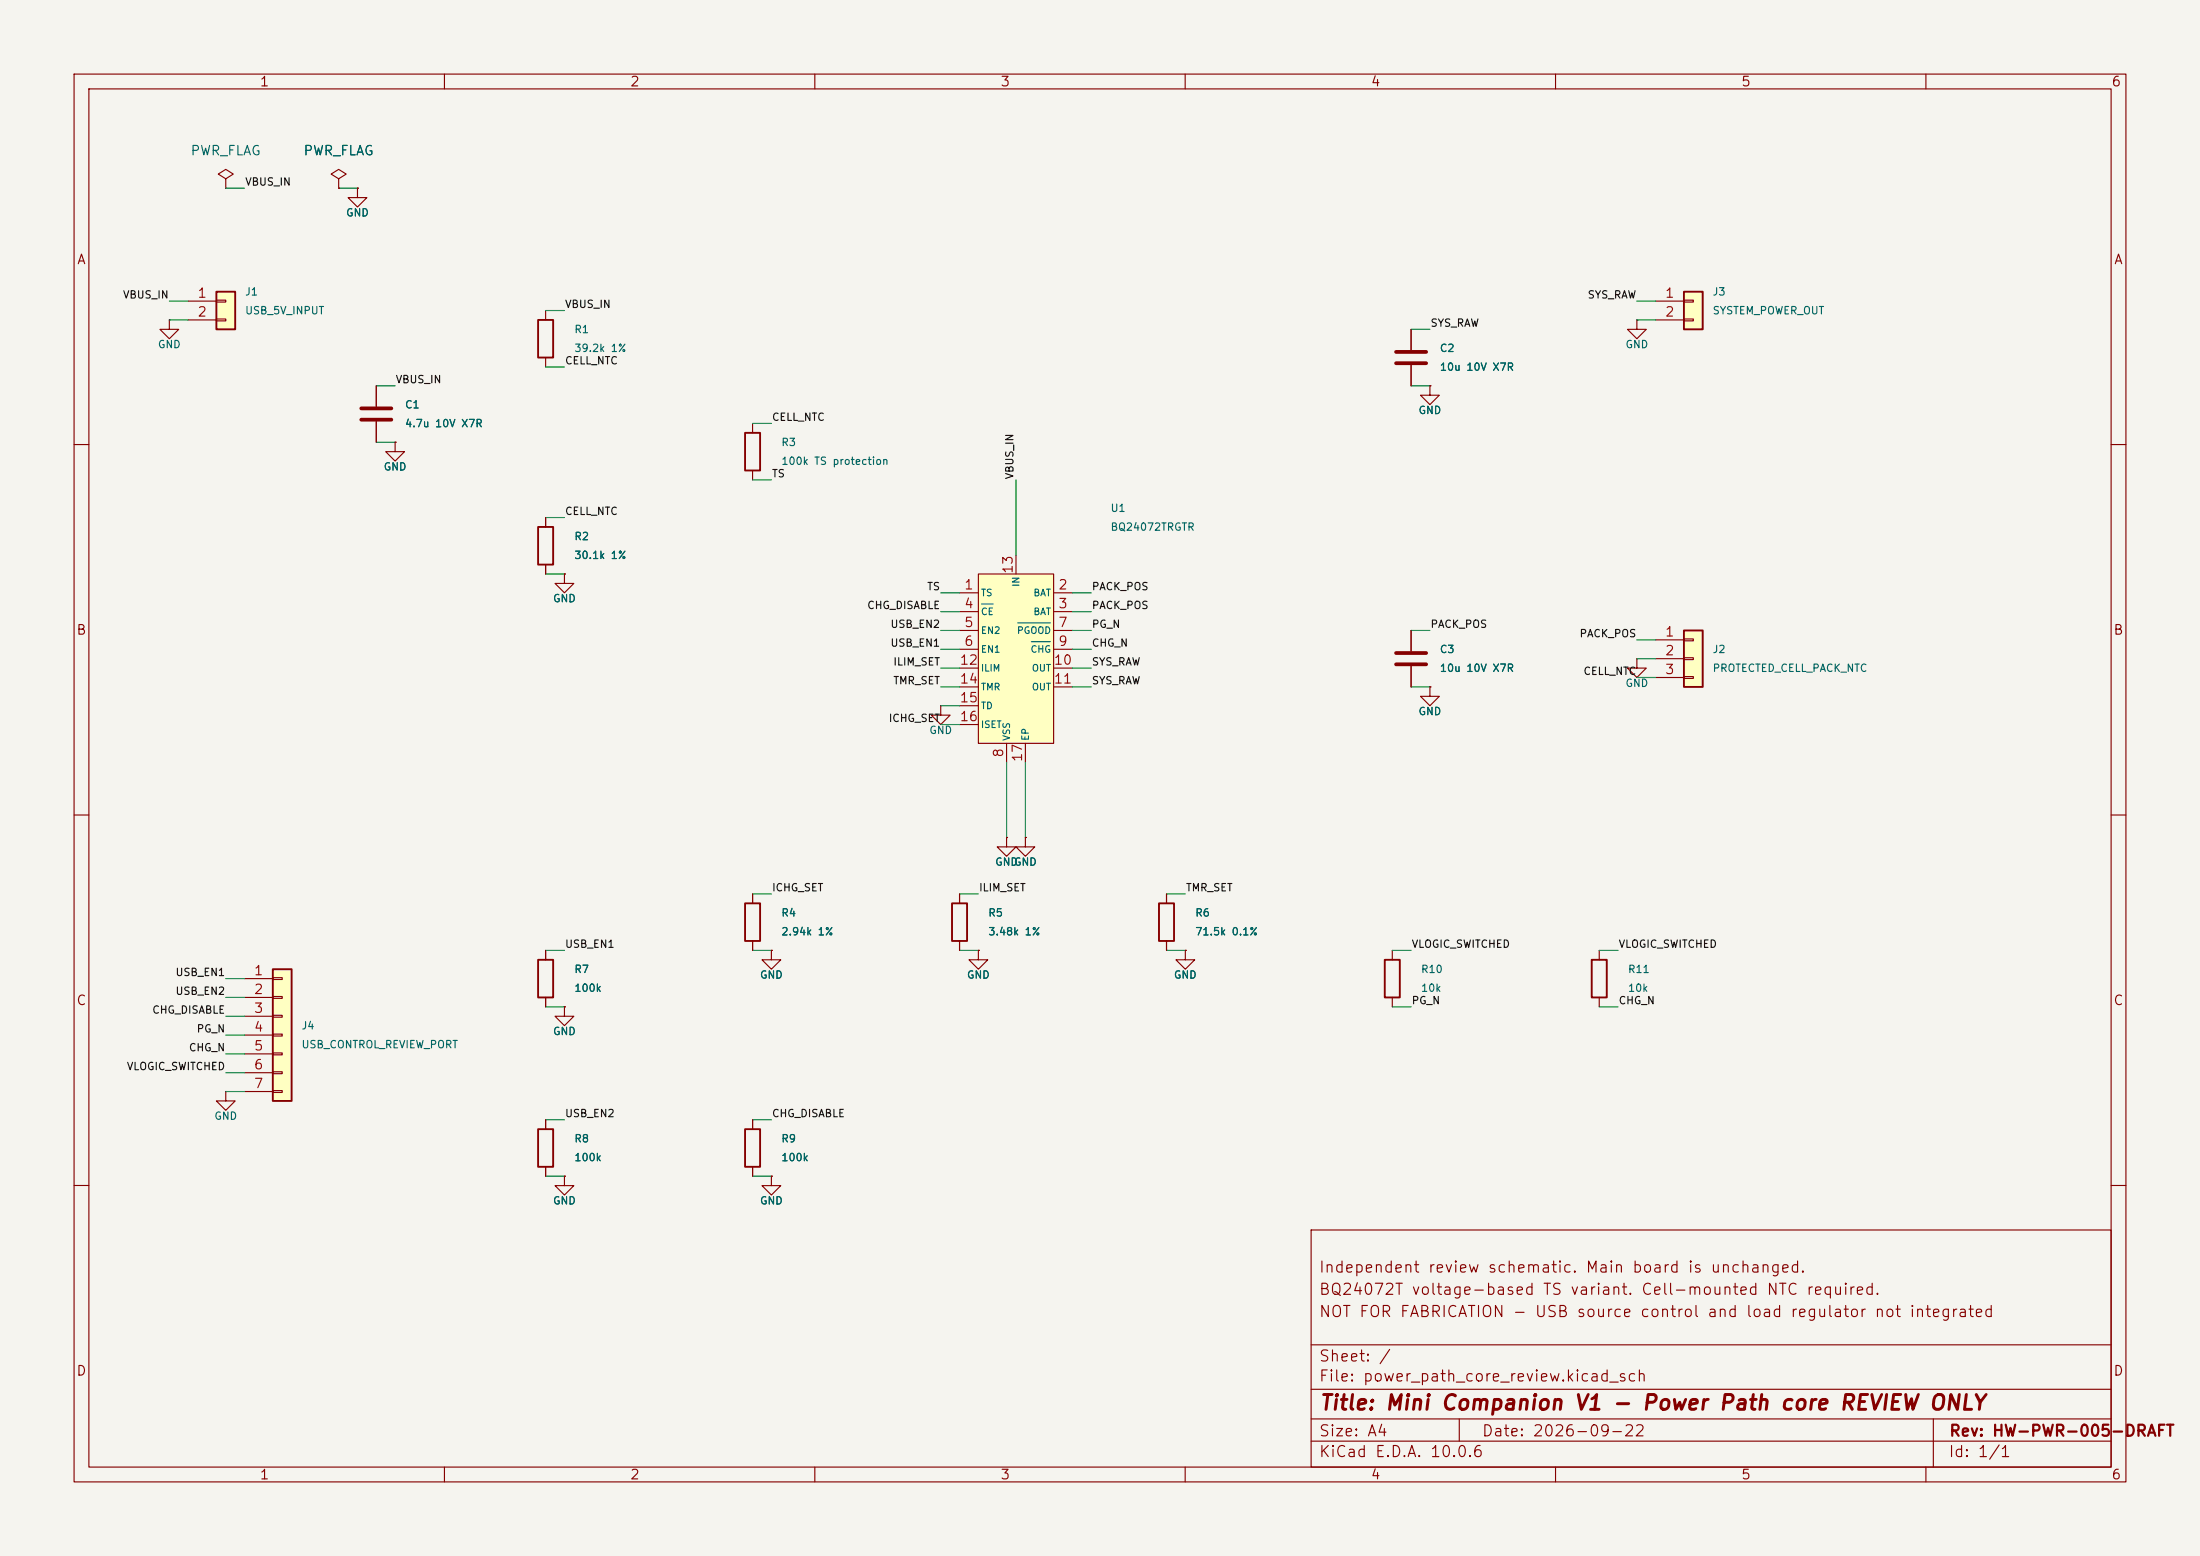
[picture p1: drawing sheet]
<svg xmlns="http://www.w3.org/2000/svg" width="297mm" height="210mm" viewBox="0 0 297 210" stroke-linecap="round" stroke-linejoin="round" font-family="sans-serif">
<path d="M0 0h297v210h-297z" fill="#f5f4ef" stroke="#f5f4ef" stroke-width=".14"/>
<g fill="none" stroke="#840000" stroke-width=".15">
<path d="M10 10h277v190h-277zM12 12h273v186h-273zM60 10v2M110 10v2M160 10v2M210 10v2M260 10v2M10 60h2M285 60h2M10 110h2M285 110h2M10 160h2"/>
<path d="M177 166h108v32h-108zM285 160h2M60 198v2M110 198v2M160 198v2M177 194.5h108M177 191.5h108M177 187.5h108M177 181.5h108M197 191.5v3M210 198v2M260 198v2"/>
<path d="M261 191.5v6.5"/>
</g>
<path d="M29.2 39.4h2.5v5.1h-2.5z" fill="#ffffc2"/>
<path d="M29.2 39.4h2.5v5.1h-2.5zM72.6 43.2h2.1v5.1h-2.1zM128.5 121.9h2.1v5.1h-2.1zM186.9 129.5h2.1v5.1h-2.1z" fill="none" stroke="#840000" stroke-width=".25"/>
<g fill="none" stroke="#840000" stroke-width=".15">
<path d="M48.3 25.4v1.3h1.2l-1.2 1.2-1.3-1.2h1.3M48.3 25.4h.1M25.4 40.6h3.8M25.4 43.2h3.8M29.2 40.5h1.3v.3h-1.3zM29.2 43.1h1.3v.2h-1.3zM50.8 52.1v2.8M50.8 56.9v2.8M53.3 59.7v1.3h1.3l-1.3 1.2-1.2-1.2h1.2M53.3 59.7h.1M73.7 41.9v1.3M73.7 48.3v1.2"/>
<path d="M76.2 77.5v1.2h1.3l-1.3 1.3-1.3-1.3h1.3M76.2 77.5h.1M127 95.3v1.2h1.3l-1.3 1.3-1.3-1.3h1.3M127 95.3h.1M190.5 85.1v2.8M190.5 89.9v2.8M193 92.7v1.3h1.3l-1.3 1.3-1.2-1.3h1.2M193 92.7h.1M76.2 135.9v1.3h1.3l-1.3 1.2-1.3-1.2h1.3M76.2 135.9h.1M129.5 120.7v1.2M129.5 127v1.3"/>
<path d="M188 128.3v1.2M188 134.6v1.3M76.2 158.8v1.2h1.3l-1.3 1.3-1.3-1.3h1.3M76.2 158.8h.1"/>
</g>
<path d="M48.8 55.1h4M48.8 56.6h4M188.5 88.1h4M188.5 89.7h4" fill="none" stroke="#840000" stroke-width=".51"/>
<path d="M36.8 130.8h2.6v17.8h-2.6z" fill="#ffffc2"/>
<path d="M36.8 130.8h2.6v17.8h-2.6zM72.6 129.5h2.1v5.1h-2.1zM214.9 129.5h2v5.1h-2z" fill="none" stroke="#840000" stroke-width=".25"/>
<g fill="none" stroke="#840000" stroke-width=".15">
<path d="M30.5 24.1l1-.6-1-.6-1 .6 1 .6v1.3M30.5 25.4h.1M45.7 24.1l1-.6-1-.6-1 .6 1 .6v1.3M45.7 25.4h.1M33 132.1h3.8M33 134.6h3.8M33 137.2h3.8M33 139.7h3.8M36.8 132h1.3v.2h-1.3zM36.8 134.5h1.3v.2h-1.3zM36.8 137h1.3v.3h-1.3zM36.8 139.6h1.3v.2h-1.3z"/>
<path d="M73.7 128.3v1.2M73.7 134.6v1.3M215.9 128.3v1.2M215.9 134.6v1.3M30.5 147.3v1.3h1.2l-1.2 1.3-1.3-1.3h1.3M30.5 147.3h.1M33 142.2h3.8M33 144.8h3.8M33 147.3h3.8M36.8 142.1h1.3v.3h-1.3zM36.8 144.7h1.3v.2h-1.3zM36.8 147.2h1.3v.2h-1.3z"/>
</g>
<path d="M227.3 85.1h2.6v7.6h-2.6z" fill="#ffffc2"/>
<path d="M100.6 58.4h2v5.1h-2zM72.6 71.1h2.1v5.1h-2.1zM227.3 85.1h2.6v7.6h-2.6zM100.6 121.9h2v5.1h-2z" fill="none" stroke="#840000" stroke-width=".25"/>
<g fill="none" stroke="#840000" stroke-width=".15">
<path d="M22.9 43.2v1.3h1.2l-1.2 1.2-1.3-1.2h1.3M22.9 43.2h.1M101.6 57.2v1.2M190.5 44.5v2.7M190.5 49.3v2.8M193 52.1v1.2h1.3l-1.3 1.3-1.2-1.3h1.2M193 52.1h.1M73.7 69.9v1.2M73.7 76.2v1.3M101.6 63.5v1.3M221 88.9v1.3h1.2l-1.2 1.2-1.3-1.2h1.3M221 88.9h.1"/>
<path d="M223.5 86.4h3.8M223.5 88.9h3.8M223.5 91.4h3.8M227.3 86.2h1.3v.3h-1.3zM227.3 88.8h1.3v.2h-1.3zM227.3 91.3h1.3v.3h-1.3zM101.6 120.7v1.2M101.6 127v1.3"/>
</g>
<path d="M188.5 47.5h4M188.5 49h4" fill="none" stroke="#840000" stroke-width=".51"/>
<path d="M227.3 39.4h2.6v5.1h-2.6z" fill="#ffffc2"/>
<path d="M227.3 39.4h2.6v5.1h-2.6zM156.5 121.9h2v5.1h-2z" fill="none" stroke="#840000" stroke-width=".25"/>
<g fill="none" stroke="#840000" stroke-width=".15">
<path d="M221 43.2v1.3h1.2l-1.2 1.2-1.3-1.2h1.3M221 43.2h.1M223.5 40.6h3.8M223.5 43.2h3.8M227.3 40.5h1.3v.3h-1.3zM227.3 43.1h1.3v.2h-1.3zM135.9 113v1.3h1.3l-1.3 1.3-1.3-1.3h1.3M135.9 113h.1M138.4 113v1.3h1.3l-1.3 1.3-1.2-1.3h1.2M138.4 113h.1M132.1 128.3v1.2h1.2l-1.2 1.3-1.3-1.3h1.3M132.1 128.3h.1"/>
<path d="M157.5 120.7v1.2M157.5 127v1.3M160 128.3v1.2h1.3l-1.3 1.3-1.3-1.3h1.3M160 128.3h.1"/>
</g>
<path d="M132.1 77.5h10.1v22.8h-10.1z" fill="#ffffc2"/>
<g fill="none" stroke="#840000" stroke-width=".15">
<path d="M45.7 25.4h.1M48.3 25.4h.1M50.8 52.1v2.8M50.8 56.9v2.8M53.3 59.7h.1M190.5 44.5v2.7M190.5 49.3v2.8M193 52.1h.1M73.7 69.9v1.2M73.7 76.2v1.3M76.2 77.5h.1M132.1 77.5h10.1v22.8h-10.1z"/>
<path d="M137.2 74.9v2.6M129.5 80h2.6M129.5 82.6h2.6M129.5 85.1h2.6M129.5 87.6h2.6M129.5 90.2h2.6M129.5 92.7h2.6M129.5 95.3h2.6M129.5 97.8h2.6M142.2 80h2.6M142.2 82.6h2.6M142.2 85.1h2.6"/>
<path d="M142.2 87.6h2.6M142.2 90.2h2.6M142.2 92.7h2.6M190.5 85.1v2.8M190.5 89.9v2.8M193 92.7h.1M135.9 113h.1M135.9 100.3v2.6M138.4 113h.1M138.4 100.3v2.6M73.7 128.3v1.2M73.7 134.6v1.3"/>
<path d="M76.2 135.9h.1M101.6 120.7v1.2M101.6 127v1.3M104.1 128.3v1.2h1.3l-1.3 1.3-1.2-1.3h1.2M104.1 128.3h.1M129.5 120.7v1.2M129.5 127v1.3M132.1 128.3h.1M157.5 120.7v1.2M157.5 127v1.3M160 128.3h.1M73.7 151.1v1.3"/>
<path d="M73.7 157.5v1.3M76.2 158.8h.1M101.6 151.1v1.3M101.6 157.5v1.3M104.1 158.8v1.2h1.3l-1.3 1.3-1.2-1.3h1.2M104.1 158.8h.1"/>
</g>
<path d="M132.5 81.5h1.6M137.4 84.1h4.4M139.2 86.6h2.6" fill="none" stroke="#006464" stroke-width=".15"/>
<path d="M72.6 152.4h2.1v5.1h-2.1zM100.6 152.4h2v5.1h-2z" fill="none" stroke="#840000" stroke-width=".25"/>
<g fill="none" stroke="#009600" stroke-width=".15">
<path d="M30.5 25.4h2.5M45.7 25.4h2.6M22.9 43.2h2.5M22.9 40.6h2.5M50.8 52.1h2.5M50.8 59.7h2.5M73.7 49.5h2.5M73.7 41.9h2.5M101.6 57.2h2.5M190.5 52.1h2.5M190.5 44.5h2.5M221 43.2h2.5"/>
<path d="M221 40.6h2.5M73.7 77.5h2.5M73.7 69.9h2.5M101.6 64.8h2.5M137.2 64.8v10.1M127 92.7h2.5M127 85.1h2.5M127 90.2h2.5M127 95.3h2.5M127 97.8h2.5M127 80h2.5M127 82.6h2.5"/>
<path d="M127 87.6h2.5M144.8 92.7h2.5M144.8 85.1h2.5M144.8 90.2h2.5M144.8 80h2.5M144.8 82.6h2.5M144.8 87.6h2.5M190.5 92.7h2.5M190.5 85.1h2.5M221 86.4h2.5M221 91.4h2.5M221 88.9h2.5"/>
<path d="M135.9 102.9v10.1M138.4 102.9v10.1M30.5 139.7h2.5M30.5 137.2h2.5M30.5 134.6h2.5M30.5 132.1h2.5M73.7 135.9h2.5M73.7 128.3h2.5M101.6 128.3h2.5M101.6 120.7h2.5M129.5 128.3h2.6M129.5 120.7h2.6"/>
<path d="M157.5 128.3h2.5M157.5 120.7h2.5M188 135.9h2.5M188 128.3h2.5M215.9 135.9h2.5M215.9 128.3h2.5M30.5 144.8h2.5M30.5 142.2h2.5M30.5 147.3h2.5M73.7 151.1h2.5M73.7 158.8h2.5M101.6 151.1h2.5"/>
<path d="M101.6 158.8h2.5"/>
</g>
<text font-size="2" fill="#840000" x="178" y="190.8">Title: Mini Companion V1 - Power Path core REVIEW ONLY</text>
<g font-size="1.5" fill="#840000">
<text x="178" y="172.1">Independent review schematic. Main board is unchanged.</text>
<text x="178" y="178.1">NOT FOR FABRICATION - USB source control and load regulator not integrated</text>
<text x="178" y="175.1">BQ24072T voltage-based TS variant. Cell-mounted NTC required.</text>
<text x="178" y="184.1">Sheet: /</text>
<text x="178" y="186.8">File: power_path_core_review.kicad_sch</text>
<text x="178" y="197">KiCad E.D.A. 10.0.6</text>
<text x="178" y="194.2">Size: A4</text>
<text x="200" y="194.2">Date: 2026-09-22</text>
<text x="263" y="197">Id: 1/1</text>
<text x="263" y="194.2">Rev: HW-PWR-005-DRAFT</text>
</g>
<g font-size="1.3" fill="#840000">
<text x="35" y="12">1</text>
<text x="85" y="12">2</text>
<text x="135" y="12">3</text>
<text x="185" y="12">4</text>
<text x="235" y="12">5</text>
<text x="285" y="12">6</text>
<text x="10.3" y="36">A</text>
<text x="285.3" y="36">A</text>
<text x="10.2" y="86">B</text>
<text x="285.2" y="86">B</text>
<text x="10.2" y="136">C</text>
<text x="285.2" y="136">C</text>
<text x="10.2" y="186">D</text>
<text x="285.2" y="186">D</text>
<text x="35" y="200">1</text>
<text x="85" y="200">2</text>
<text x="135" y="200">3</text>
<text x="185" y="200">4</text>
<text x="235" y="200">5</text>
<text x="285" y="200">6</text>
</g>
<g font-size="1.3" fill="#006464">
<text x="25.6" y="21.3">PWR_FLAG</text>
<text x="40.9" y="21.3">PWR_FLAG</text>
</g>
<g font-size="1.3" fill="#a90000">
<text x="26.6" y="40.5">1</text>
<text x="224.7" y="40.5">1</text>
<text x="26.6" y="43">2</text>
<text x="224.7" y="43">2</text>
<text x="137" y="77.5" transform="rotate(-90 137 77.5)">13</text>
<text x="130.1" y="79.9">1</text>
<text x="130.1" y="82.4">4</text>
<text x="142.8" y="79.9">2</text>
<text x="142.8" y="82.4">3</text>
<text x="130.1" y="85">5</text>
<text x="130.1" y="87.5">6</text>
<text x="142.8" y="85">7</text>
<text x="142.8" y="87.5">9</text>
<text x="224.7" y="86.2">1</text>
<text x="224.7" y="88.8">2</text>
<text x="129.5" y="90">12</text>
<text x="129.5" y="92.6">14</text>
<text x="129.5" y="95.1">15</text>
<text x="142.2" y="90">10</text>
<text x="142.2" y="92.6">11</text>
<text x="224.7" y="91.3">3</text>
<text x="129.5" y="97.7">16</text>
<text x="135.8" y="102.3" transform="rotate(-90 135.8 102.3)">8</text>
<text x="138.3" y="102.9" transform="rotate(-90 138.3 102.9)">17</text>
<text x="34.2" y="131.9">1</text>
<text x="34.2" y="134.5">2</text>
<text x="34.2" y="137">3</text>
<text x="34.2" y="139.6">4</text>
<text x="34.2" y="142.1">5</text>
<text x="34.2" y="144.6">6</text>
<text x="34.2" y="147.2">7</text>
</g>
<g font-size="1" fill="#0f0f0f">
<text x="33" y="25.3">VBUS_IN</text>
<text x="16.5" y="40.5">VBUS_IN</text>
<text x="76.2" y="41.8">VBUS_IN</text>
<text x="214.3" y="40.5">SYS_RAW</text>
<text x="193" y="44.3">SYS_RAW</text>
<text x="53.3" y="52">VBUS_IN</text>
<text x="76.2" y="49.4">CELL_NTC</text>
<text x="104.1" y="57">CELL_NTC</text>
<text x="104.1" y="64.7">TS</text>
<text x="137.1" y="64.8" transform="rotate(-90 137.1 64.8)">VBUS_IN</text>
<text x="76.2" y="69.7">CELL_NTC</text>
<text x="117" y="82.4">CHG_DISABLE</text>
<text x="125.1" y="79.9">TS</text>
<text x="147.3" y="82.4">PACK_POS</text>
<text x="147.3" y="79.9">PACK_POS</text>
<text x="120.1" y="85">USB_EN2</text>
<text x="120.1" y="87.5">USB_EN1</text>
<text x="147.3" y="85">PG_N</text>
<text x="147.3" y="87.5">CHG_N</text>
<text x="193" y="85">PACK_POS</text>
<text x="213.2" y="86.3">PACK_POS</text>
<text x="120.5" y="90.1">ILIM_SET</text>
<text x="120.5" y="92.6">TMR_SET</text>
<text x="147.3" y="92.6">SYS_RAW</text>
<text x="147.3" y="90.1">SYS_RAW</text>
<text x="213.7" y="91.3">CELL_NTC</text>
<text x="119.9" y="97.7">ICHG_SET</text>
<text x="104.1" y="120.5">ICHG_SET</text>
<text x="132.1" y="120.5">ILIM_SET</text>
<text x="160" y="120.5">TMR_SET</text>
<text x="23.6" y="132">USB_EN1</text>
<text x="76.2" y="128.2">USB_EN1</text>
<text x="190.5" y="128.2">VLOGIC_SWITCHED</text>
<text x="218.4" y="128.2">VLOGIC_SWITCHED</text>
<text x="20.5" y="137.1">CHG_DISABLE</text>
<text x="23.6" y="134.5">USB_EN2</text>
<text x="190.5" y="135.8">PG_N</text>
<text x="218.4" y="135.8">CHG_N</text>
<text x="25.4" y="142.1">CHG_N</text>
<text x="26.5" y="139.6">PG_N</text>
<text x="17" y="144.7">VLOGIC_SWITCHED</text>
<text x="76.2" y="151">USB_EN2</text>
<text x="104.1" y="151">CHG_DISABLE</text>
</g>
<g font-size="1" fill="#006464">
<text x="46.6" y="29.5">GND</text>
<text x="33" y="40.1">J1</text>
<text x="231.1" y="40.1">J3</text>
<text x="21.2" y="47.2">GND</text>
<text x="33" y="42.7">USB_5V_INPUT</text>
<text x="77.5" y="45.2">R1</text>
<text x="77.5" y="47.7">39.2k 1%</text>
<text x="194.3" y="47.7">C2</text>
<text x="219.4" y="47.2">GND</text>
<text x="231.1" y="42.7">SYSTEM_POWER_OUT</text>
<text x="194.3" y="50.3">10u 10V X7R</text>
<text x="54.6" y="55.4">C1</text>
<text x="54.6" y="57.9">4.7u 10V X7R</text>
<text x="191.4" y="56.1">GND</text>
<text x="51.7" y="63.7">GND</text>
<text x="105.4" y="60.4">R3</text>
<text x="105.4" y="63">100k TS protection</text>
<text x="149.8" y="69.3">U1</text>
<text x="149.8" y="71.9">BQ24072TRGTR</text>
<text x="77.5" y="73.1">R2</text>
<text x="77.5" y="75.7">30.1k 1%</text>
<text x="74.6" y="81.5">GND</text>
<text x="194.3" y="88.4">C3</text>
<text x="231.1" y="88.4">J2</text>
<text x="194.3" y="90.9">10u 10V X7R</text>
<text x="219.4" y="93">GND</text>
<text x="231.1" y="90.9">PROTECTED_CELL_PACK_NTC</text>
<text x="125.4" y="99.3">GND</text>
<text x="191.4" y="96.8">GND</text>
<text x="134.3" y="117.1">GND</text>
<text x="136.8" y="117.1">GND</text>
<text x="105.4" y="123.9">R4</text>
<text x="133.3" y="123.9">R5</text>
<text x="161.3" y="123.9">R6</text>
<text x="77.5" y="131.6">R7</text>
<text x="105.4" y="126.5">2.94k 1%</text>
<text x="133.3" y="126.5">3.48k 1%</text>
<text x="161.3" y="126.5">71.5k 0.1%</text>
<text x="191.8" y="131.6">R10</text>
<text x="219.7" y="131.6">R11</text>
<text x="77.5" y="134.1">100k</text>
<text x="102.5" y="132.3">GND</text>
<text x="130.5" y="132.3">GND</text>
<text x="158.4" y="132.3">GND</text>
<text x="191.8" y="134.1">10k</text>
<text x="219.7" y="134.1">10k</text>
<text x="40.6" y="139.2">J4</text>
<text x="40.6" y="141.7">USB_CONTROL_REVIEW_PORT</text>
<text x="74.6" y="139.9">GND</text>
<text x="28.9" y="151.4">GND</text>
<text x="77.5" y="154.4">R8</text>
<text x="105.4" y="154.4">R9</text>
<text x="77.5" y="157">100k</text>
<text x="105.4" y="157">100k</text>
<text x="74.6" y="162.8">GND</text>
<text x="102.5" y="162.8">GND</text>
</g>
<g font-size=".9" fill="#006464">
<text x="132.3" y="80.7">TS</text>
<text x="132.3" y="83.2">CE</text>
<text x="137.8" y="79.3" transform="rotate(-90 137.8 79.3)">IN</text>
<text x="139.4" y="80.7">BAT</text>
<text x="139.4" y="83.2">BAT</text>
<text x="132.3" y="85.8">EN2</text>
<text x="132.3" y="88.3">EN1</text>
<text x="137.2" y="85.8">PGOOD</text>
<text x="139.1" y="88.3">CHG</text>
<text x="132.3" y="90.9">ILIM</text>
<text x="132.3" y="93.4">TMR</text>
<text x="132.3" y="95.9">TD</text>
<text x="139.2" y="90.9">OUT</text>
<text x="139.2" y="93.4">OUT</text>
<text x="132.3" y="98.5">ISET</text>
<text x="136.6" y="100.1" transform="rotate(-90 136.6 100.1)">VSS</text>
<text x="139.1" y="100.1" transform="rotate(-90 139.1 100.1)">EP</text>
</g>
</svg>
